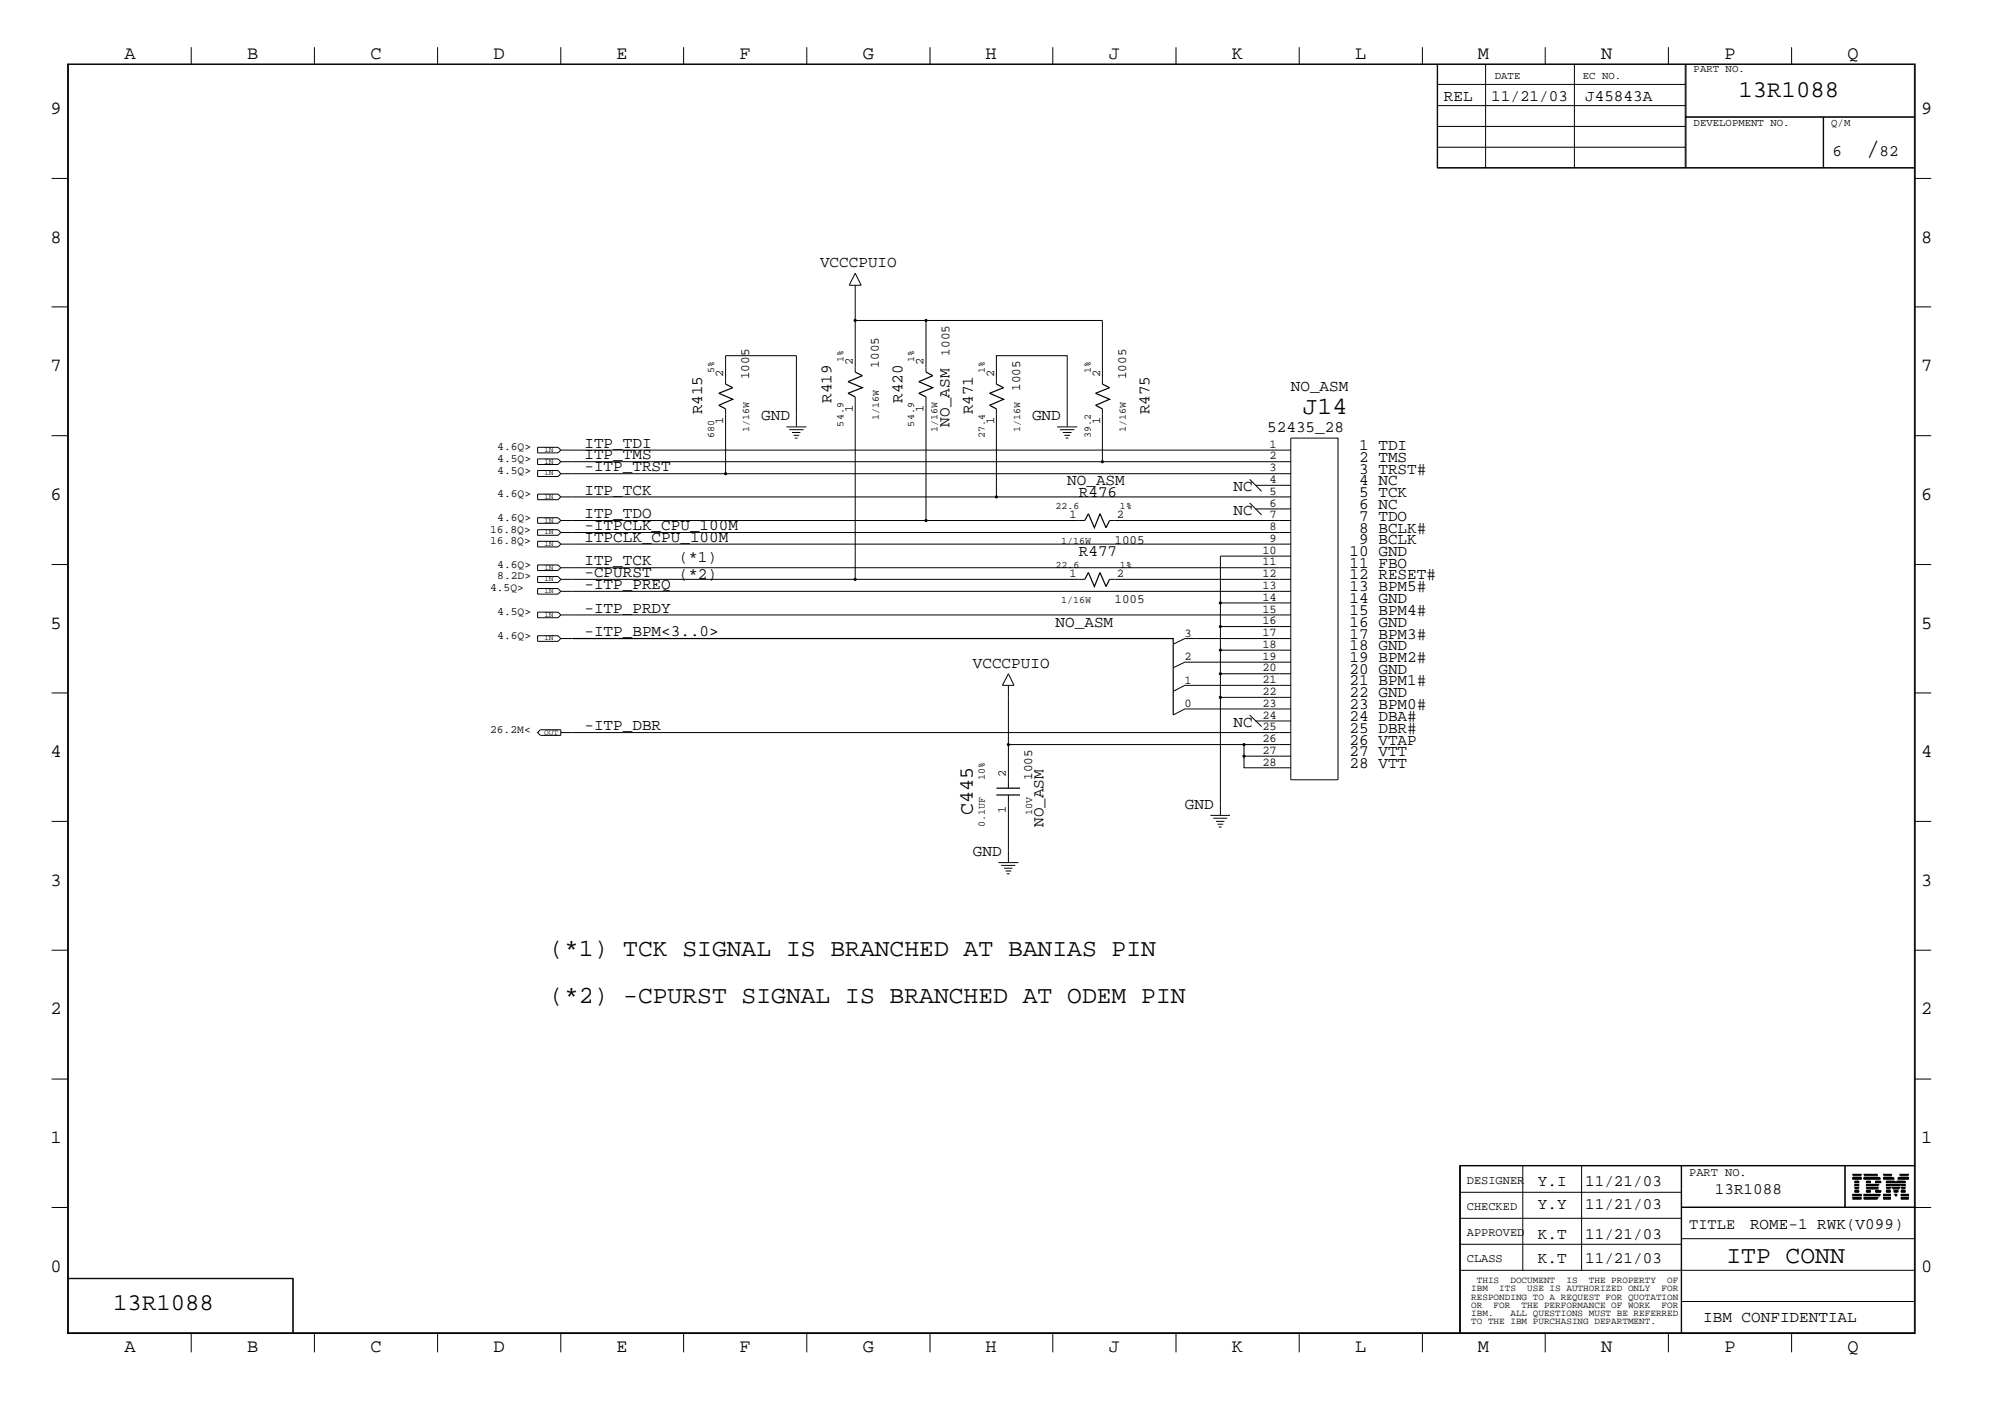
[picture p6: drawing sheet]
<svg xmlns="http://www.w3.org/2000/svg" width="423mm" height="300mm" viewBox="0 0 423 300" stroke-linecap="round" stroke-linejoin="round" font-family="sans-serif">
<g fill="none" stroke="#000" stroke-width=".21">
<path d="M14.3 13.5h391.1v268.7h-391.1zM14.5 13.6h390.7v268.4h-390.7zM40.5 10v3.5M66.5 10v3.5M92.6 10v3.5M118.7 10v3.5M144.7 10v3.5M170.8 10v3.5M196.9 10v3.5M222.8 10v3.5M248.9 10v3.5M275 10v3.5"/>
<path d="M301.1 10v3.5M304.2 13.5v22.1h101.2M304.2 17.9h52.5M304.3 13.5v22.1M314.5 13.5v22.1M327.1 10v3.5M333.2 13.5v22.1M353.1 10v3.5M356.7 13.5v22.1M356.9 13.5v22.1M379.2 10v3.5M10.9 37.8h3.4"/>
<path d="M304.2 35.5h101.2M304.2 26.8h52.5M304.2 22.4h52.5M304.3 31.2h52.4M356.7 24.8h48.7M356.7 24.7h48.7M385.9 24.8v10.8M386 24.8v10.8M405.4 37.8h3.4M181 57.8l1.3 2.6h-2.6zM10.9 64.9h3.4M181 60.4v7.4h15"/>
<path d="M181 67.8v10.9M196 67.8h37.3v13.5M196 67.8v10.9M405.4 64.9h3.4M10.9 92.2h3.4M113.8 94.7h4.3l.6 .6-.6 .5h-4.3zM113.8 97.1h4.3l.6 .6-.6 .6h-4.3zM113.8 99.6h4.3l.6 .6-.6 .6h-4.3zM118.7 97.7h154.5M118.7 95.3h154.5M153.6 81.3v-6h15v15M153.6 86.5v13.7"/>
<path d="M166.5 90.3h4.2M167 90.9h3.1M167.6 91.5h1.8M168 92.1h1.2M168.2 92.7h.6M181 84v38.6M196 84v26.2M210.9 81.3v-6h15v15M210.9 86.5v18.7M223.8 90.3h4.2M224.4 90.9h3M225 91.5h1.8"/>
<path d="M225.3 92.1h1.2M225.6 92.7h.5M233.3 86.5v11.2M273.2 92.7h10v72.3h-10zM405.4 92.2h3.4M10.9 119.5h3.4M113.8 104.6h4.3l.6 .6-.6 .5h-4.3zM113.8 109.6h4.3l.6 .6-.6 .5h-4.3zM113.8 112.1h4.3l.6 .6-.6 .6h-4.3zM113.8 114.6h4.3l.6 .5-.6 .6h-4.3zM113.8 119.5h4.3l.6 .6-.6 .6h-4.3zM118.7 115.1h154.5"/>
<path d="M118.7 112.7h154.5M118.7 110.2h110.9M118.7 105.2h154.5M118.7 100.2h154.5M234.9 110.2h38.3M264.5 101.4l2.5 2.6M264.5 106.4l2.5 2.6M265.8 107.7h7.4M265.8 102.7h7.4M273.2 117.7h-14.9v14.9M405.4 119.5h3.4M113.8 124.5h4.3l.6 .6-.6 .6h-4.3z"/>
<path d="M113.8 122h4.3l.6 .6-.6 .7h-4.3zM113.8 129.5h4.3l.6 .6-.6 .6h-4.3zM113.8 134.5h4.3l.6 .6-.6 .6h-4.3zM118.7 135.1h2.5M118.7 130.1h154.5M118.7 125.1h154.5M118.7 122.6h110.9M118.7 120.1h154.5M234.9 122.6h38.3M258.3 137.6h14.9M258.3 127.6h14.9M258.3 137.6v34.9"/>
<path d="M273.2 135.1h-22.4l-2.5 1.2M273.2 132.6h-14.9v5M10.9 146.6h3.4M113.8 155l.6-.6h4.3v1.2h-4.3zM118.7 155h154.5M213.4 157.6h59.8M213.4 142.6l1.2 2.4h-2.4zM213.4 145v21.8M258.3 147.6h14.9M258.3 142.6h14.9M263.3 157.6v2.4h9.9M264.5 151.3l2.5 2.5"/>
<path d="M265.8 152.6h7.4M273.2 150h-22.4l-2.5 1.3M273.2 145h-22.4l-2.5 1.3M273.2 140.1h-22.4l-2.5 1.2M405.4 146.6h3.4M10.9 173.8h3.4M213.4 168.2v14.3M256.2 172.6h4.2M256.8 173.1h3M257.4 173.8h1.8M257.7 174.4h1.2M258 175h.6"/>
<path d="M263.3 160v2.5h9.9M405.4 173.8h3.4M211.3 182.5h4.3M211.9 183.1h3M212.5 183.7h1.8M212.9 184.3h1.1M213.1 184.9h.6M10.9 201.1h3.4M405.4 201.1h3.4M10.9 228.3h3.4M405.4 228.3h3.4M10.9 255.5h3.4"/>
<path d="M308.9 246.7h96.5M308.9 257.8h47M308.9 252.3h47M309.1 246.6v35.4M322.3 246.6v22.2M334.8 246.6v22.2M355.9 246.6v35.4M355.9 255.4h49.5M355.9 255.5h52.9M390.5 246.6v8.9M390.6 246.6v8.9M392.2 253.7h1.8z"/>
<path d="M392.2 253.6h1.8zM392.2 253.4l1.8 .1zM392.2 253l1.8 .1zM392.2 252.8l1.8 .1zM392.2 252.7l1.8 .1zM392.2 249.4l1.8 .1zM392.2 249.3l1.8 .1zM392.2 249.2l1.8 .1zM392.2 248.8h1.8zM392.2 248.7h1.8zM392.2 248.5l1.8 .1zM392.6 252.3h.8z"/>
<path d="M392.6 252.1l.8 .1zM392.6 252l.8 .1zM392.6 251.6h.8zM392.6 251.5h.8zM392.6 251.3l.8 .1zM392.6 250.9l.8 .1zM392.6 250.8h.8zM392.6 250.6l.8 .1zM392.6 250.2l.8 .1zM392.6 250l.8 .1zM392.6 249.9h.8zM394.5 253.7h2.8z"/>
<path d="M394.5 253.6h2.9zM394.5 253.4l3 .1zM394.5 248.8h3zM394.5 248.7h2.9zM394.5 248.5l2.8 .1zM394.5 253l3.3 .1zM394.5 252.8l3.4 .1zM394.5 252.7l3.4 .1zM394.5 249.4l3.4 .1zM394.5 249.3l3.4 .1zM394.5 249.2l3.3 .1zM395.1 251.6h2.6z"/>
<path d="M395.1 251.5h2.5zM395.1 251.3l2.4 .1zM395.1 250.9l2.4 .1zM395.1 250.8h2.5zM395.1 250.6l2.6 .1zM395.1 252.3h.8zM395.1 252.1l.8 .1zM395.1 252l.8 .1zM395.1 250.2l.8 .1zM395.1 250l.8 .1zM395.1 249.9h.8zM397 252.3h1.1z"/>
<path d="M397 252.1l1.1 .1zM397 252l1.1 .1zM397 250.2l1.1 .1zM397 250l1.1 .1zM397 249.9h1.1zM398.7 253.7h1.4zM398.7 253.6h1.4zM398.7 253.4l1.4 .1zM398.7 253l1.4 .1zM398.7 252.8l1.4 .1zM398.7 252.7l1.4 .1zM398.7 249.4l2.2 .1z"/>
<path d="M398.7 249.3l2.1 .1zM398.7 249.2l2 .1zM398.7 248.8h1.8zM398.7 248.7h1.8zM398.7 248.5l1.7 .1zM399.3 252.3h.8zM399.3 252.1l.8 .1zM399.3 252l.8 .1zM399.3 251.6h.8zM399.3 251.5h.8zM399.3 251.3l.8 .1zM399.3 250.9l.8 .1z"/>
<path d="M399.3 250.8h.8zM399.3 250.6l.8 .1zM399.3 250.2l1.9 .1zM399.3 250l1.9 .1zM399.3 249.9h1.8zM400.3 250.6l2 .1zM400.4 250.9l1.8 .1zM400.4 250.8h1.8zM400.5 251.3l1.6 .1zM400.6 251.5h1.5zM400.6 251.6h1.4zM400.9 252.1l.8 .1z"/>
<path d="M400.9 252l.8 .1zM401 252.3h.7zM401.1 252.7l.4 .1zM401.2 252.8l.3 .1zM401.2 253l.2 .1zM401.4 250.2l1.9 .1zM401.5 250l1.8 .1zM401.5 249.9h1.8zM401.7 249.4l2.2 .1zM401.8 249.3l2.1 .1zM401.8 249.2l2.1 .1zM402.1 248.8h1.8z"/>
<path d="M402.1 248.7h1.8zM402.2 248.5l1.7 .1zM402.4 253.7h1.5zM402.4 253.6h1.5zM402.4 253.4l1.5 .1zM402.4 253l1.5 .1zM402.4 252.8l1.5 .1zM402.4 252.7l1.5 .1zM402.4 252.3h.9zM402.4 252.1l.9 .1zM402.4 252l.9 .1zM402.4 251.6h.9z"/>
<path d="M402.4 251.5h.9zM402.4 251.3l.9 .1zM402.4 250.9l.9 .1zM402.4 250.8h.9zM402.4 250.6l.9 .1zM405.4 246.6h-96.5v35.4M14.3 270.5h47.8v11.5M14.3 270.6h47.8M62 270.5v11.5M308.9 268.8h96.5M308.9 263.3h47M355.9 275.4h49.5"/>
<path d="M355.9 262.1h49.5M40.5 282v4.2M66.5 282v4.2M92.6 282v4.2M118.7 282v4.2M144.7 282v4.2M170.8 282v4.2M196.9 282v4.2M222.8 282v4.2M248.9 282v4.2M275 282v4.2M301.1 282v4.2"/>
<path d="M327.1 282v4.2M353.1 282v4.2M379.2 282v4.2"/>
</g>
<path d="M181 78.7l1.5 .8-3 1.3 3 1.2-3 1.2 1.5 .8M196 78.7l1.4 .8-2.9 1.3 2.9 1.2-2.9 1.2 1.5 .8M153.6 81.3l1.5 .7-3 1.2 3 1.3-3 1.3 1.5 .7M210.9 81.3l1.5 .7-2.9 1.2 2.9 1.3-2.9 1.3 1.4 .7M233.3 81.3l1.6 .7-3 1.2 3 1.3-3 1.3 1.4 .7M229.6 110.2l.8-1.5 1.2 3 1.2-3 1.3 3 .8-1.5M121.2 135.1h127.1v16.2M229.6 122.6l.8-1.4 1.2 2.9 1.2-2.9 1.3 2.9 .8-1.5M210.9 168.2h5M210.9 166.8h5" fill="none" stroke="#000" stroke-width=".25"/>
<g fill="#000">
<circle cx="181" cy="67.8" r=".34"/>
<circle cx="196" cy="67.8" r=".34"/>
<circle cx="233.3" cy="97.7" r=".34"/>
<circle cx="153.6" cy="100.2" r=".34"/>
<circle cx="196" cy="110.2" r=".34"/>
<circle cx="210.9" cy="105.2" r=".34"/>
<circle cx="181" cy="122.6" r=".34"/>
<circle cx="258.3" cy="132.6" r=".34"/>
<circle cx="258.3" cy="127.6" r=".34"/>
<circle cx="258.3" cy="137.6" r=".34"/>
<circle cx="213.4" cy="157.6" r=".34"/>
<circle cx="258.3" cy="142.6" r=".34"/>
<circle cx="258.3" cy="147.6" r=".34"/>
<circle cx="263.3" cy="157.6" r=".34"/>
<circle cx="263.3" cy="160" r=".34"/>
</g>
<g font-size="5.2">
<text x="395" y="32.9">/</text>
<text x="275.8" y="87.7">J14</text>
<text x="116.2" y="202.4">(*1) TCK SIGNAL IS BRANCHED AT BANIAS PIN</text>
<text x="116.2" y="212.3">(*2) -CPURST SIGNAL IS BRANCHED AT ODEM PIN</text>
<text x="365.4" y="267.2">ITP CONN</text>
</g>
<g font-size="5.1">
<text x="368" y="20.5">13R1088</text>
<text x="24" y="277.2">13R1088</text>
</g>
<text font-size="4.2" x="205.9" y="172.5" transform="rotate(-90 205.9 172.5)">C445</text>
<g font-size="4">
<text x="26.3" y="12.5">A</text>
<text x="52.3" y="12.5">B</text>
<text x="78.4" y="12.5">C</text>
<text x="104.5" y="12.5">D</text>
<text x="130.5" y="12.5">E</text>
<text x="156.5" y="12.5">F</text>
<text x="182.6" y="12.5">G</text>
<text x="208.6" y="12.5">H</text>
<text x="234.7" y="12.5">J</text>
<text x="260.8" y="12.5">K</text>
<text x="286.9" y="12.5">L</text>
<text x="312.8" y="12.5">M</text>
<text x="338.9" y="12.5">N</text>
<text x="365" y="12.5">P</text>
<text x="391.1" y="12.5">Q</text>
<text x="10.7" y="24.1">9</text>
<text x="406.7" y="24.1">9</text>
<text x="10.7" y="51.4">8</text>
<text x="406.7" y="51.4">8</text>
<text x="10.7" y="78.6">7</text>
<text x="406.7" y="78.6">7</text>
<text x="10.7" y="105.8">6</text>
<text x="406.7" y="105.8">6</text>
<text x="10.7" y="133.1">5</text>
<text x="406.7" y="133.1">5</text>
<text x="10.7" y="160.2">4</text>
<text x="406.7" y="160.2">4</text>
<text x="10.7" y="187.5">3</text>
<text x="406.7" y="187.5">3</text>
<text x="10.7" y="214.6">2</text>
<text x="406.7" y="214.6">2</text>
<text x="10.7" y="241.9">1</text>
<text x="406.7" y="241.9">1</text>
<text x="10.7" y="269.2">0</text>
<text x="406.7" y="269.2">0</text>
<text x="26.3" y="286.2">A</text>
<text x="52.3" y="286.2">B</text>
<text x="78.4" y="286.2">C</text>
<text x="104.5" y="286.2">D</text>
<text x="130.5" y="286.2">E</text>
<text x="156.5" y="286.2">F</text>
<text x="182.6" y="286.2">G</text>
<text x="208.6" y="286.2">H</text>
<text x="234.7" y="286.2">J</text>
<text x="260.8" y="286.2">K</text>
<text x="286.9" y="286.2">L</text>
<text x="312.8" y="286.2">M</text>
<text x="338.9" y="286.2">N</text>
<text x="365" y="286.2">P</text>
<text x="391.1" y="286.2">Q</text>
</g>
<g font-size="3.4">
<text x="305.6" y="21.4">REL</text>
<text x="315.6" y="21.4">11/21/03</text>
<text x="335.5" y="21.4">J45843A</text>
<text x="387.9" y="32.9">6</text>
<text x="397.8" y="32.9">82</text>
<text x="173.6" y="56.6">VCCCPUIO</text>
<text x="273.2" y="82.7">NO_ASM</text>
<text x="148.6" y="87.7" transform="rotate(-90 148.6 87.7)">R415</text>
<text x="161.1" y="89">GND</text>
<text x="176" y="85.3" transform="rotate(-90 176 85.3)">R419</text>
<text x="191" y="85.3" transform="rotate(-90 191 85.3)">R420</text>
<text x="205.9" y="87.7" transform="rotate(-90 205.9 87.7)">R471</text>
<text x="218.4" y="89">GND</text>
<text x="243.3" y="87.7" transform="rotate(-90 243.3 87.7)">R475</text>
<text x="123.7" y="94.7">ITP_TDI</text>
<text x="201" y="90.3" transform="rotate(-90 201 90.3)">NO_ASM</text>
<text x="268.2" y="91.4">52435_28</text>
<text x="287.7" y="95.2">1 TDI</text>
<text x="123.7" y="97.2">ITP_TMS</text>
<text x="123.7" y="99.7">-ITP_TRST</text>
<text x="287.7" y="97.7">2 TMS</text>
<text x="287.7" y="100.2">3 TRST#</text>
<text x="123.7" y="104.7">ITP_TCK</text>
<text x="225.9" y="102.7">NO_ASM</text>
<text x="228.3" y="105.2">R476</text>
<text x="261.1" y="103.9">NC</text>
<text x="287.7" y="102.7">4 NC</text>
<text x="287.7" y="105.2">5 TCK</text>
<text x="287.7" y="107.7">6 NC</text>
<text x="123.7" y="112.2">-ITPCLK_CPU_100M</text>
<text x="123.7" y="109.6">ITP_TDO</text>
<text x="261.1" y="108.9">NC</text>
<text x="287.7" y="110.2">7 TDO</text>
<text x="287.7" y="112.7">8 BCLK#</text>
<text x="123.7" y="114.6">ITPCLK_CPU_100M</text>
<text x="123.7" y="119.6">ITP_TCK</text>
<text x="143.7" y="118.9">(*1)</text>
<text x="228.3" y="117.7">R477</text>
<text x="285.7" y="117.7">10 GND</text>
<text x="287.7" y="115.1">9 BCLK</text>
<text x="123.7" y="122.2">-CPURST</text>
<text x="123.7" y="124.6">-ITP_PREQ</text>
<text x="143.7" y="122.6">(*2)</text>
<text x="285.7" y="120.1">11 FBO</text>
<text x="285.7" y="122.6">12 RESET#</text>
<text x="285.7" y="125.1">13 BPM5#</text>
<text x="123.7" y="129.6">-ITP_PRDY</text>
<text x="285.7" y="127.6">14 GND</text>
<text x="285.7" y="130.1">15 BPM4#</text>
<text x="123.7" y="134.6">-ITP_BPM&lt;3..0&gt;</text>
<text x="223.4" y="132.6">NO_ASM</text>
<text x="285.7" y="132.6">16 GND</text>
<text x="285.7" y="135.1">17 BPM3#</text>
<text x="285.7" y="137.6">18 GND</text>
<text x="205.9" y="141.3">VCCCPUIO</text>
<text x="285.7" y="140.1">19 BPM2#</text>
<text x="285.7" y="142.6">20 GND</text>
<text x="285.7" y="145">21 BPM1#</text>
<text x="285.7" y="147.6">22 GND</text>
<text x="123.7" y="154.5">-ITP_DBR</text>
<text x="261.1" y="153.8">NC</text>
<text x="285.7" y="150">23 BPM0#</text>
<text x="285.7" y="152.6">24 DBA#</text>
<text x="285.7" y="155">25 DBR#</text>
<text x="285.7" y="157.6">26 VTAP</text>
<text x="285.7" y="160">27 VTT</text>
<text x="285.7" y="162.5">28 VTT</text>
<text x="250.8" y="171.3">GND</text>
<text x="220.9" y="175" transform="rotate(-90 220.9 175)">NO_ASM</text>
<text x="205.9" y="181.2">GND</text>
<text x="325.5" y="251">Y.I</text>
<text x="335.5" y="251">11/21/03</text>
<text x="325.5" y="255.9">Y.Y</text>
<text x="335.5" y="255.9">11/21/03</text>
<text x="363" y="252.7">13R1088</text>
<text x="325.5" y="262.2">K.T</text>
<text x="335.5" y="262.2">11/21/03</text>
<text x="370.4" y="260.2">ROME-1 RWK(V099)</text>
<text x="325.5" y="267.2">K.T</text>
<text x="335.5" y="267.2">11/21/03</text>
<text x="360.5" y="279.7">IBM CONFIDENTIAL</text>
</g>
<text font-size="3.2" x="357.5" y="260">TITLE</text>
<g font-size="2.7">
<text x="186" y="77.8" transform="rotate(-90 186 77.8)">1005</text>
<text x="201" y="75.3" transform="rotate(-90 201 75.3)">1005</text>
<text x="158.6" y="80.3" transform="rotate(-90 158.6 80.3)">1005</text>
<text x="215.9" y="82.7" transform="rotate(-90 215.9 82.7)">1005</text>
<text x="238.3" y="80.3" transform="rotate(-90 238.3 80.3)">1005</text>
<text x="235.9" y="115.1">1005</text>
<text x="235.9" y="127.6">1005</text>
<text x="218.4" y="165" transform="rotate(-90 218.4 165)">1005</text>
</g>
<g font-size="2.5">
<text x="180.5" y="77.3" transform="rotate(-90 180.5 77.3)">2</text>
<text x="195.5" y="77.3" transform="rotate(-90 195.5 77.3)">2</text>
<text x="153.1" y="79.8" transform="rotate(-90 153.1 79.8)">2</text>
<text x="210.4" y="79.8" transform="rotate(-90 210.4 79.8)">2</text>
<text x="232.8" y="79.8" transform="rotate(-90 232.8 79.8)">2</text>
<text x="153.1" y="89.7" transform="rotate(-90 153.1 89.7)">1</text>
<text x="180.5" y="87.3" transform="rotate(-90 180.5 87.3)">1</text>
<text x="195.5" y="87.3" transform="rotate(-90 195.5 87.3)">1</text>
<text x="210.4" y="89.7" transform="rotate(-90 210.4 89.7)">1</text>
<text x="232.8" y="89.7" transform="rotate(-90 232.8 89.7)">1</text>
<text x="268.7" y="94.7">1</text>
<text x="268.7" y="99.7">3</text>
<text x="268.7" y="97.2">2</text>
<text x="268.7" y="104.7">5</text>
<text x="268.7" y="102.2">4</text>
<text x="268.7" y="107.2">6</text>
<text x="226.4" y="109.6">1</text>
<text x="236.4" y="109.6">2</text>
<text x="268.7" y="109.6">7</text>
<text x="268.7" y="112.2">8</text>
<text x="267.2" y="117.2">10</text>
<text x="267.2" y="119.6">11</text>
<text x="268.7" y="114.6">9</text>
<text x="226.4" y="122.2">1</text>
<text x="236.4" y="122.2">2</text>
<text x="267.2" y="122.2">12</text>
<text x="267.2" y="124.6">13</text>
<text x="267.2" y="127.1">14</text>
<text x="267.2" y="129.6">15</text>
<text x="250.7" y="134.7">3</text>
<text x="267.2" y="132.1">16</text>
<text x="267.2" y="134.6">17</text>
<text x="267.2" y="137.1">18</text>
<text x="250.7" y="139.7">2</text>
<text x="267.2" y="139.6">19</text>
<text x="267.2" y="142.1">20</text>
<text x="250.7" y="144.7">1</text>
<text x="250.7" y="149.7">0</text>
<text x="267.2" y="144.6">21</text>
<text x="267.2" y="147.1">22</text>
<text x="267.2" y="149.5">23</text>
<text x="267.2" y="154.5">25</text>
<text x="267.2" y="152.1">24</text>
<text x="267.2" y="157.1">26</text>
<text x="267.2" y="159.5">27</text>
<text x="212.9" y="164.5" transform="rotate(-90 212.9 164.5)">2</text>
<text x="267.2" y="162.1">28</text>
<text x="212.9" y="172" transform="rotate(-90 212.9 172)">1</text>
<text x="310.5" y="250.6">DESIGNER</text>
<text x="357.5" y="248.8">PART NO.</text>
<text x="310.5" y="256.1">CHECKED</text>
<text x="310.5" y="261.5">APPROVED</text>
<text x="310.5" y="267">CLASS</text>
</g>
<g font-size="2.4">
<text x="105.2" y="95.2">4.6Q&gt;</text>
<text x="105.2" y="97.7">4.5Q&gt;</text>
<text x="105.2" y="100.2">4.5Q&gt;</text>
<text x="105.2" y="105.2">4.6Q&gt;</text>
<text x="103.7" y="112.7">16.8Q&gt;</text>
<text x="105.2" y="110.2">4.6Q&gt;</text>
<text x="103.7" y="115.1">16.8Q&gt;</text>
<text x="103.7" y="125.1">4.5Q&gt;</text>
<text x="105.2" y="122.6">8.2D&gt;</text>
<text x="105.2" y="120.1">4.6Q&gt;</text>
<text x="105.2" y="130.1">4.5Q&gt;</text>
<text x="105.2" y="135.1">4.6Q&gt;</text>
<text x="103.7" y="155">26.2M&lt;</text>
</g>
<g font-size="2.3">
<text x="316.4" y="16.7">DATE</text>
<text x="335" y="16.7">EC NO.</text>
<text x="358.5" y="15.2">PART NO.</text>
<text x="358.5" y="26.6">DEVELOPMENT NO.</text>
<text x="387.6" y="26.6">Q/M</text>
</g>
<g font-size="2.1">
<text x="178.6" y="76.5" transform="rotate(-90 178.6 76.5)">1%</text>
<text x="193.5" y="76.5" transform="rotate(-90 193.5 76.5)">1%</text>
<text x="151.1" y="79" transform="rotate(-90 151.1 79)">5%</text>
<text x="208.4" y="79" transform="rotate(-90 208.4 79)">1%</text>
<text x="230.9" y="79" transform="rotate(-90 230.9 79)">1%</text>
<text x="186" y="89" transform="rotate(-90 186 89)">1/16W</text>
<text x="151.1" y="92.7" transform="rotate(-90 151.1 92.7)">680</text>
<text x="158.6" y="91.4" transform="rotate(-90 158.6 91.4)">1/16W</text>
<text x="178.6" y="90.3" transform="rotate(-90 178.6 90.3)">54.9</text>
<text x="193.5" y="90.3" transform="rotate(-90 193.5 90.3)">54.9</text>
<text x="198.5" y="91.4" transform="rotate(-90 198.5 91.4)">1/16W</text>
<text x="208.4" y="92.7" transform="rotate(-90 208.4 92.7)">27.4</text>
<text x="215.9" y="91.4" transform="rotate(-90 215.9 91.4)">1/16W</text>
<text x="230.9" y="92.7" transform="rotate(-90 230.9 92.7)">39.2</text>
<text x="238.3" y="91.4" transform="rotate(-90 238.3 91.4)">1/16W</text>
<text x="223.4" y="107.7">22.6</text>
<text x="237.1" y="107.7">1%</text>
<text x="224.6" y="115.1">1/16W</text>
<text x="223.4" y="120.1">22.6</text>
<text x="237.1" y="120.1">1%</text>
<text x="224.6" y="127.6">1/16W</text>
<text x="208.4" y="165" transform="rotate(-90 208.4 165)">10%</text>
<text x="218.4" y="172.5" transform="rotate(-90 218.4 172.5)">10V</text>
<text x="208.4" y="175" transform="rotate(-90 208.4 175)">0.1UF</text>
</g>
<g font-size="2">
<text x="311.4" y="273.2">IBM</text>
<text x="311.4" y="275">RESPONDING TO A REQUEST FOR QUOTATION</text>
<text x="312.6" y="271.4">THIS</text>
<text x="317.3" y="273.2">ITS</text>
<text x="319.7" y="271.4">DOCUMENT</text>
<text x="323.3" y="273.2">USE IS AUTHORIZED ONLY</text>
<text x="331.6" y="271.4">IS</text>
<text x="336.3" y="271.4">THE PROPERTY</text>
<text x="351.7" y="273.2">FOR</text>
<text x="352.9" y="271.4">OF</text>
<text x="311.4" y="276.7">OR</text>
<text x="311.4" y="278.6">IBM.</text>
<text x="311.4" y="280.2">TO THE IBM PURCHASING DEPARTMENT.</text>
<text x="316.1" y="276.7">FOR</text>
<text x="319.7" y="278.6">ALL QUESTIONS MUST BE REFERRED</text>
<text x="322.1" y="276.7">THE PERFORMANCE OF WORK</text>
<text x="351.7" y="276.7">FOR</text>
</g>
<g font-size="1.7">
<text x="115.1" y="95.6">IN</text>
<text x="115.1" y="98.1">IN</text>
<text x="115.1" y="100.6">IN</text>
<text x="115.1" y="105.6">IN</text>
<text x="115.1" y="110.6">IN</text>
<text x="115.1" y="113">IN</text>
<text x="115.1" y="115.6">IN</text>
<text x="115.1" y="125.6">IN</text>
<text x="115.1" y="120.6">IN</text>
<text x="115.1" y="123">IN</text>
<text x="115.1" y="130.5">IN</text>
<text x="115.1" y="135.5">IN</text>
<text x="115.1" y="155.4">OUT</text>
</g>
</svg>
